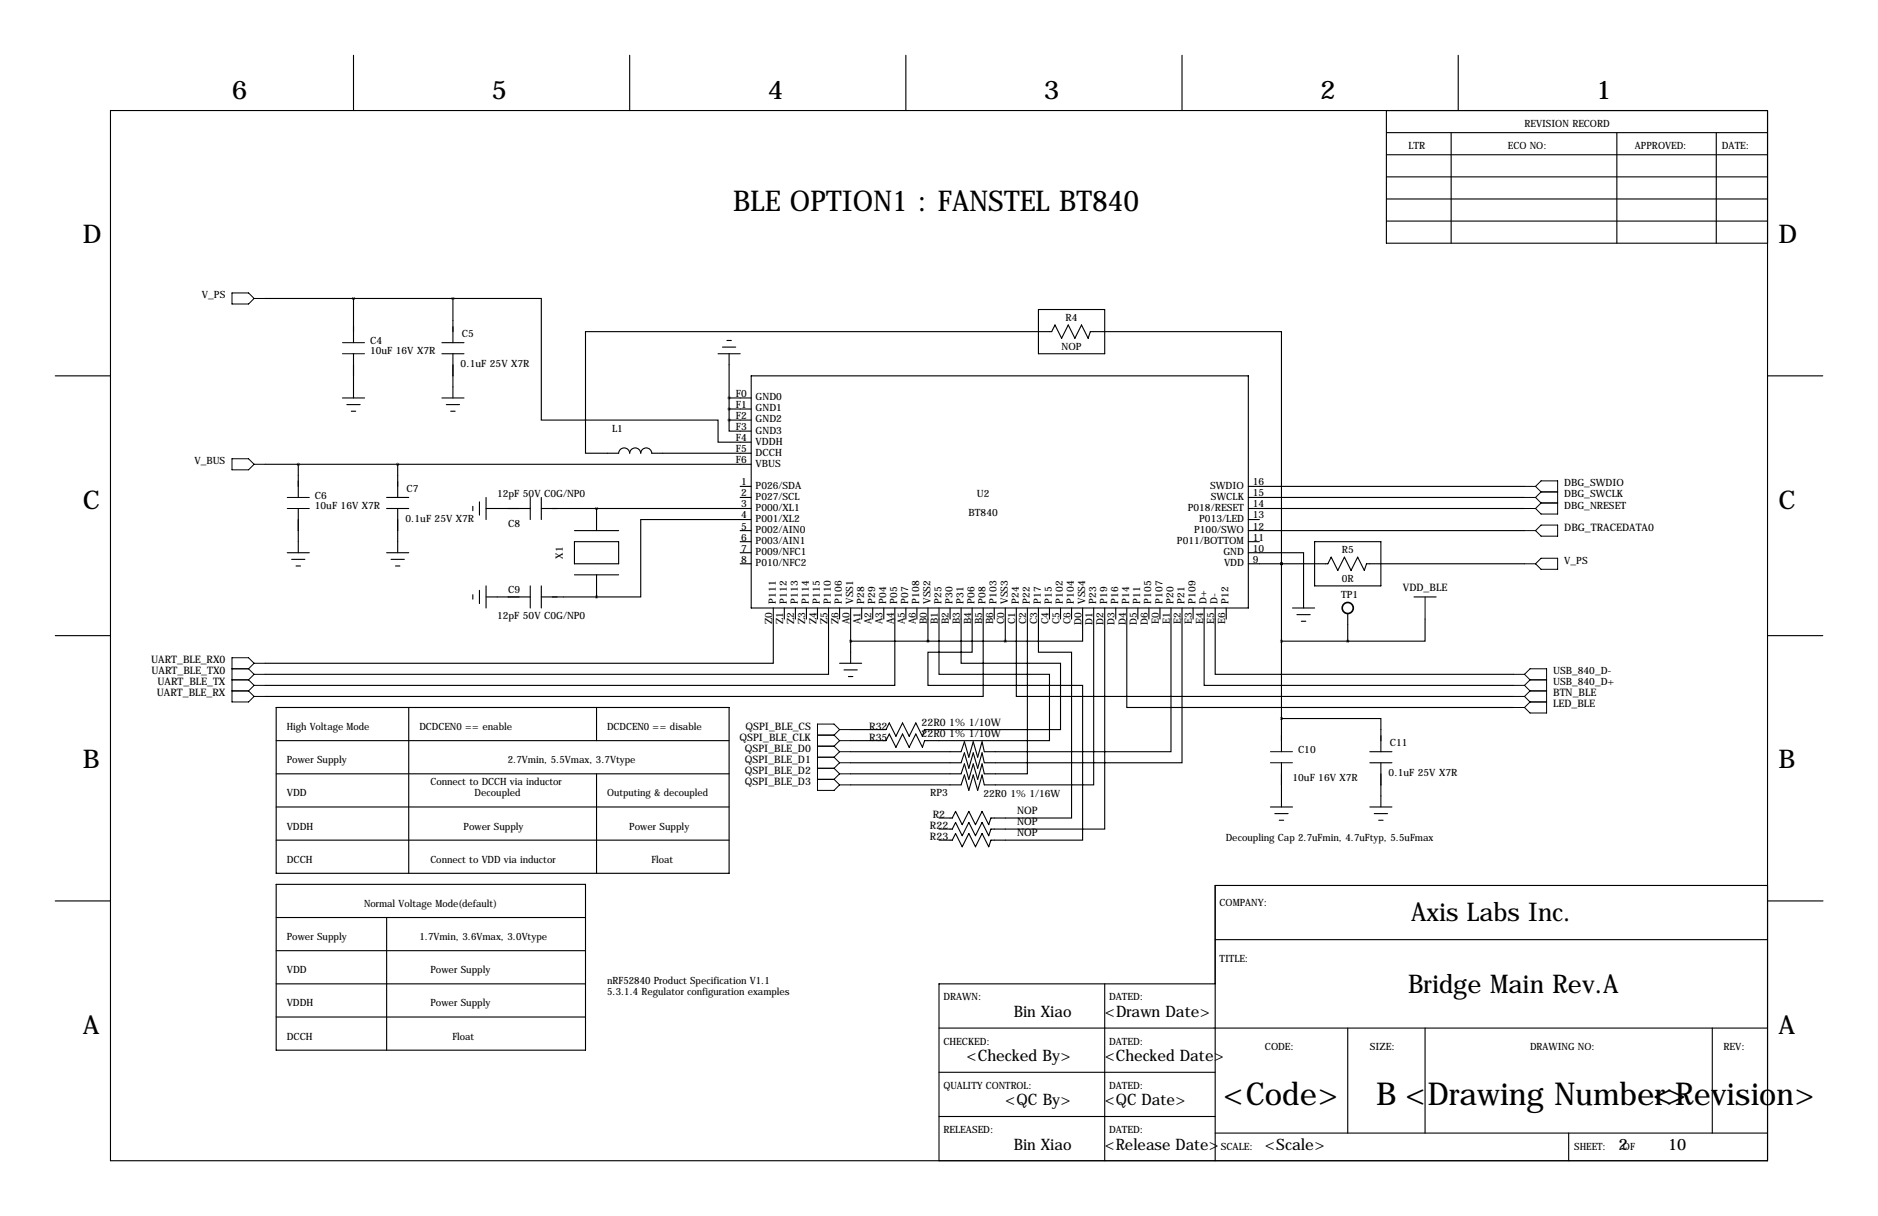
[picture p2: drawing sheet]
<svg xmlns="http://www.w3.org/2000/svg" width="432mm" height="279mm" viewBox="0 0 432 279" stroke-linecap="round" stroke-linejoin="round" font-family="sans-serif">
<g fill="none" stroke="#000" stroke-width=".25">
<path d="M81.3 12.7v12.7M144.8 12.7v12.7M208.3 12.7v12.7M271.8 12.7v12.7M335.3 12.7v12.7M25.4 25.4h381v241.3h-381zM318.8 30.5h87.6M318.8 35.6h87.6M318.8 25.4v30.5h87.6M333.7 30.5v25.4M371.8 30.5v25.4M394.6 30.5v25.4"/>
<path d="M318.8 45.7h87.6M318.8 50.8h87.6M318.8 40.6h87.6M61 68.6h43.1M81.3 68.6v10.1M101.6 78.7h5.1M104.1 68.6h20.4v27.9h40.6v5.1h7.6M104.1 68.6v10.1M166.1 79.8h3.1M167.1 78.2h1M238.8 71.1h15.2v10.2h-15.2zM12.7 86.4h12.7"/>
<path d="M78.7 91.4h5.1M79.8 93h3M80.8 94.5h1M81.3 81.3v10.1M101.6 81.3h5.1M101.6 91.4h5.1M102.6 93h3.1M103.6 94.5h1M104.1 81.3v10.1M165.1 81.3h5.1M167.6 96.5v2.6h5.1M167.6 81.3v15.2"/>
<path d="M167.6 91.4h5.1M167.6 94h5.1M167.6 96.5h5.1M172.7 86.4h114.3v53.3h-114.3zM406.4 86.4h12.7M61 106.7h111.7M68.6 106.7v7.6M68.6 116.8v10.2M88.9 114.3h5.1M88.9 116.8h5.1M91.4 106.7v7.6M91.4 116.8v10.2"/>
<path d="M108.7 116.3v1M110.2 115.3v3.1M111.8 116.8h10.1M111.8 114.3v5.1M121.9 114.3v5.1M124.5 116.8h48.2M124.5 114.3v5.1M137.2 116.8v5.1M142.2 104.1h-7.6v-27.9h107.2l.8-1.5 1.5 3 1.5-3 1.5 3 1.6-3 1.5 3 .5-1.5h43.9v53.3M142.2 104.1a1.27 1.27 0 0 1 1.3-1.2 1.27 1.27 0 0 1 1.3 1.2M144.8 104.1a1.27 1.27 0 0 1 1.3-1.2 1.27 1.27 0 0 1 1.2 1.2M147.3 104.1a1.27 1.27 0 0 1 1.3-1.2 1.27 1.27 0 0 1 1.3 1.2h22.8"/>
<path d="M170.2 111.8h2.5M170.2 114.3h2.5M172.7 119.4h-25.4v17.8h-10.1M287 111.8h63.5M287 114.3h63.5M287 116.8h63.5M287 119.4h2.6M66 127h5.1M67.1 128.5h3M68.1 130h1M88.9 127h5.1M89.9 128.5h3.1"/>
<path d="M90.9 130h1M108.7 136.7v1M110.2 135.6v3.1M111.8 137.2h10.1M111.8 134.6v5.1M121.9 134.6v5.1M124.5 134.6v5.1M124.5 137.2h12.7M132.1 124.5h10.1v5h-10.1zM132.1 121.9h10.1M132.1 132.1h10.1M137.2 132.1v5.1"/>
<path d="M170.2 124.5h2.5M170.2 121.9h2.5M170.2 127h2.5M170.2 129.5h2.5M177.8 139.7v12.7h-116.8M180.3 139.7v2.5M182.9 139.7v2.5M185.4 139.7v2.5M188 139.7v2.5M190.5 139.7v15.2h-129.5M193 139.7v2.5M195.6 139.7v12.7"/>
<path d="M198.1 139.7v2.5M200.7 139.7v2.5M203.2 139.7v2.5M205.7 139.7v17.8h-144.7M208.3 139.7v2.5M210.8 139.7v2.5M213.4 139.7v7.6M215.9 139.7v15.2h25.4v15.3h-28.7l-.5 1.5-1.5-3-1.6 3-1.5-3-1.5 3-1.5-3-.8 1.5h-8.1M218.4 139.7v2.5M221 139.7v12.7h22.8v15.2h-31.2l-.5 1.6-1.5-3.1-1.6 3.1-1.5-3.1-1.5 3.1-1.5-3.1-.8 1.5h-8.1M223.5 139.7v10.2h-10.1v7.6h35.5v35.5h-21.1l-.5 1.6-1.5-3.1-1.5 3.1-1.5-3.1-1.6 3.1-1.5-3.1-.8 1.5h-3M226.1 139.7v20.3h-165.1"/>
<path d="M228.6 139.7v2.5M231.1 139.7v7.6M233.7 139.7v20.3h114.3M236.2 139.7v38.1h-9.9l-.5-2.3-1 3.6-1-3.6-1 3.6-1.1-3.6-.7 2.3h-25.4M238.8 139.7v10.2h7.6v38.1h-18.6l-.5 1.5-1.5-3.1-1.5 3.1-1.5-3.1-1.6 3.1-1.5-3.1-.8 1.6h-3M241.3 139.7v2.5M243.8 139.7v2.5M246.4 139.7v2.5M248.9 139.7v7.6h-17.8M251.5 139.7v40.6h-25.2l-.5-2.2-1 3.5-1-3.5-1 3.5-1.1-3.5-.7 2.2h-25.4M254 139.7v50.8h-26.2l-.5 1.5-1.5-3-1.5 3-1.5-3-1.6 3-1.5-3-.8 1.5h-3M256.5 139.7v2.5"/>
<path d="M259.1 139.7v22.9h88.9M261.6 139.7v2.5M264.2 139.7v2.5M266.7 139.7v2.5M269.2 139.7v33h-42.9l-.5-2.3-1 3.6-1-3.6-1 3.6-1.1-3.6-.7 2.3h-25.4M271.8 139.7v35.6h-45.5l-.5-2.3-1 3.5-1-3.5-1 3.5-1.1-3.5-.7 2.3h-25.4M274.3 139.7v2.5M276.9 139.7v17.8h71.1M279.4 139.7v15.2h68.6M281.9 139.7v2.5M287 127h12.7v12.7M287 124.5h2.6"/>
<path d="M287 121.9h63.5M287 129.5h18.3l.8-1.5 1.5 3.1 1.5-3.1 1.5 3.1 1.6-3.1 1.5 3.1 .5-1.6h36.3M294.6 129.5h.1M294.6 129.5v43.2M297.2 139.7h5.1M302.3 124.5h15.2v10.1h-15.2zM325.1 137.2h5.1M12.7 146h12.7M193 152.4h5.1M194.1 153.9h3M195.1 155.4h1M195.6 147.3h35.5"/>
<path d="M294.6 147.3h15.3M298.2 141.2h3M299.2 142.7h1M309.9 141v6.3M327.7 142.2v5.1h-17.8M406.4 146h12.7M63.5 162.6h104.1v38.1h-104.1zM63.5 170.2h104.1M63.5 177.8h104.1M94 162.6v38.1M137.2 162.6v7.6M137.2 177.8v22.9"/>
<path d="M294.6 165.1h22.9v7.6M294.6 175.3v10.1M315 172.7h5M315 175.3h5M317.5 175.3v10.1M63.5 185.4h104.1M63.5 193h104.1M292.1 185.4h5.1M293.1 186.9h3.1M294.1 188.5h1M315 185.4h5M316 186.9h3"/>
<path d="M317 188.5h1M12.7 207h12.7M63.5 203.2h71.1v38.1h-71.1zM63.5 210.8h71.1M63.5 218.4h71.1M88.9 210.8v30.5M279.4 215.9h127M406.4 203.5h-127v63.2M406.5 207h12.7M63.5 226.1h71.1M63.5 233.7h71.1M215.9 236.2h190.5"/>
<path d="M254 226.1v40.6M279.4 226.1h-63.5v40.6M309.9 236.2v24.1M327.7 236.2v24.1M393.7 236.2v24.1M215.9 246.4h63.5M215.9 256.5h63.5M279.4 260.3h127M360.7 260.3v6.4"/>
</g>
<g fill="none" stroke="#000" stroke-width=".23">
<path d="M53.3 67.3h3.8l1.3 1.3-1.3 1.2h-3.8zM58.4 68.6h2.6M78.7 78.7h5.1M78.7 81.3h5.1M53.3 105.4h3.8l1.3 1.3-1.3 1.2h-3.8zM58.4 106.7h2.6M66 114.3h5.1M66 116.8h5.1M350.5 114.3h2.6M350.5 116.8h2.6M350.5 111.8h2.6M353.1 114.3l1.2 1.3"/>
<path d="M353.1 111.8l1.2-1.3h3.8v7.6h-3.8l-1.2-1.3M353.1 111.8l1.2 1.2M354.3 115.6h3.8M354.3 113h3.8M354.3 113l-1.2 1.3M354.3 115.6l-1.2 1.2M327.7 137.2v5M350.5 129.5h2.6M350.5 121.9h2.6M353.1 121.9l1.2-1.2h3.8v2.5h-3.8zM353.1 129.5l1.2-1.2h3.8v2.5h-3.8zM53.3 156.2h3.8"/>
<path d="M53.3 153.7h3.8M53.3 158.8h3.8M57.1 156.2l1.3 1.3M57.1 158.8l1.3 1.2M57.1 153.7l1.3 1.2M58.4 152.4l-1.3-1.3h-3.8v10.2h3.8l1.3-1.3M58.4 154.9h2.6M58.4 157.5h2.6M58.4 157.5l-1.3 1.3M58.4 154.9l-1.3 1.3M58.4 152.4h2.6M58.4 152.4l-1.3 1.3"/>
<path d="M348 154.9h2.5M348 157.5h2.5M350.5 154.9l1.3 1.3M350.5 154.9l1.3-1.2h3.8v10.1h-3.8l-1.3-1.2M350.5 157.5l1.3 1.3M351.8 156.2h3.8M351.8 158.8h3.8M351.8 156.2l-1.3 1.3M351.8 158.8l-1.3 1.2M58.4 160h2.6M188 168.9h3.8M188 171.4h3.8"/>
<path d="M188 174h3.8M188 176.5h3.8M188 179.1h3.8M191.8 168.9l1.2 1.3M191.8 171.4l1.2 1.3M191.8 174l1.2 1.3M191.8 176.5l1.2 1.3M191.8 179.1l1.2 1.2M193 172.7h2.6M193 175.3h2.6M193 167.6h2.6M193 167.6l-1.2 1.3"/>
<path d="M193 167.6l-1.2-1.2h-3.8v15.2h3.8l1.2-1.3M193 170.2h2.6M193 170.2l-1.2 1.2M193 172.7l-1.2 1.3M193 175.3l-1.2 1.2M193 177.8h2.6M193 177.8l-1.2 1.3M292.1 172.7h5.1M292.1 175.3h5.1M348 160h2.5M348 162.6h2.5M350.5 160l1.3 1.3"/>
<path d="M351.8 161.3h3.8M351.8 161.3l-1.3 1.3M193 180.3h2.6"/>
</g>
<circle cx="309.9" cy="139.7" r="1.27" fill="none" stroke="#000" stroke-width=".38"/>
<path d="M137.1 137.2a.05 .05 0 0 0 .1 0 .05 .05 0 0 0-.1 0zM137.1 116.8a.05 .05 0 0 0 .1 0 .05 .05 0 0 0-.1 0zM167.6 94a.05 .05 0 0 0 .1 0 .05 .05 0 0 0-.1 0zM167.6 96.5a.05 .05 0 0 0 .1 0 .05 .05 0 0 0-.1 0zM167.6 91.4a.05 .05 0 0 0 .1 0 .05 .05 0 0 0-.1 0zM213.3 147.3a.05 .05 0 0 0 .1 0 .05 .05 0 0 0-.1 0zM231.1 147.3a.05 .05 0 0 0 .1 0 .05 .05 0 0 0-.1 0zM104.1 68.6a.05 .05 0 0 0 .1 0 .05 .05 0 0 0-.1 0zM91.4 106.7a.05 .05 0 0 0 .1 0 .05 .05 0 0 0-.1 0zM294.6 129.5a.05 .05 0 0 0 .1 0 .05 .05 0 0 0-.1 0zM294.6 165.1a.05 .05 0 0 0 .1 0 .05 .05 0 0 0-.1 0zM294.6 129.5a.05 .05 0 0 0 .1 0 .05 .05 0 0 0-.1 0zM294.6 147.3a.05 .05 0 0 0 .1 0 .05 .05 0 0 0-.1 0z" fill="#000" stroke="#000" stroke-width=".63"/>
<g font-size="7.3">
<text x="281.2" y="254">&lt;Code&gt;</text>
<text x="316.4" y="254">B &lt;Drawing Number&gt;</text>
<text x="380" y="254">&lt;Revision&gt;</text>
</g>
<text font-size="6.6" x="168.6" y="48.6">BLE OPTION1 : FANSTEL BT840</text>
<g font-size="5.9">
<text x="53.3" y="22.9">6</text>
<text x="113" y="22.9">5</text>
<text x="176.5" y="22.9">4</text>
<text x="240" y="22.9">3</text>
<text x="303.5" y="22.9">2</text>
<text x="367" y="22.9">1</text>
<text x="19" y="55.9">D</text>
<text x="408.9" y="55.9">D</text>
<text x="19" y="116.8">C</text>
<text x="408.9" y="116.8">C</text>
<text x="19" y="176.5">B</text>
<text x="408.9" y="176.5">B</text>
<text x="324.5" y="211.6">Axis Labs Inc.</text>
<text x="323.7" y="228.1">Bridge Main Rev.A</text>
<text x="19" y="237.5">A</text>
<text x="408.9" y="237.5">A</text>
</g>
<g font-size="3.6">
<text x="233.1" y="233.7">Bin Xiao</text>
<text x="254" y="233.7">&lt;Drawn Date&gt;</text>
<text x="222.2" y="243.8">&lt;Checked By&gt;</text>
<text x="254" y="243.8">&lt;Checked Date&gt;</text>
<text x="231.1" y="254">&lt;QC By&gt;</text>
<text x="254" y="254">&lt;QC Date&gt;</text>
<text x="233.1" y="264.2">Bin Xiao</text>
<text x="254" y="264.2">&lt;Release Date&gt;</text>
<text x="290.8" y="264.2">&lt;Scale&gt;</text>
<text x="372.1" y="264.2">2</text>
<text x="383.5" y="264.2">10</text>
</g>
<g font-size="2.4">
<text x="359.7" y="121.9">DBG_TRACEDATA0</text>
<text x="322.6" y="135.9">VDD_BLE</text>
<text x="34.7" y="152.4">UART_BLE_RX0</text>
<text x="34.8" y="154.9">UART_BLE_TX0</text>
<text x="36.1" y="160">UART_BLE_RX</text>
<text x="36.2" y="157.5">UART_BLE_TX</text>
<text x="357.1" y="160">BTN_BLE</text>
<text x="171.4" y="167.6">QSPI_BLE_CS</text>
<text x="199.8" y="167.6">R32</text>
<text x="211.9" y="166.8">22R0 1% 1/10W</text>
<text x="357.1" y="162.6">LED_BLE</text>
<text x="170" y="170.2">QSPI_BLE_CLK</text>
<text x="171.2" y="172.7">QSPI_BLE_D0</text>
<text x="199.8" y="170.2">R35</text>
<text x="211.9" y="169.3">22R0 1% 1/10W</text>
<text x="171.2" y="175.3">QSPI_BLE_D1</text>
<text x="171.2" y="177.8">QSPI_BLE_D2</text>
<text x="171.2" y="180.3">QSPI_BLE_D3</text>
<text x="213.8" y="190.5">R22</text>
<text x="214.5" y="188">R2</text>
<text x="233.9" y="187.1">NOP</text>
<text x="233.9" y="189.6">NOP</text>
<text x="213.8" y="193">R23</text>
<text x="233.9" y="192.2">NOP</text>
</g>
<g font-size="2.3">
<text x="350.5" y="29.2">REVISION RECORD</text>
<text x="323.8" y="34.3">LTR</text>
<text x="346.7" y="34.3">ECO NO:</text>
<text x="375.9" y="34.3">APPROVED:</text>
<text x="395.9" y="34.3">DATE:</text>
<text x="46.4" y="68.6">V_PS</text>
<text x="106.2" y="77.5">C5</text>
<text x="245" y="73.7">R4</text>
<text x="85.1" y="79">C4</text>
<text x="85.1" y="81.4">10uF 16V X7R</text>
<text x="244.1" y="80.4">NOP</text>
<text x="105.9" y="84.4">0.1uF 25V X7R</text>
<text x="169.2" y="91.2">F0</text>
<text x="169.2" y="93.7">F1</text>
<text x="173.7" y="92">GND0</text>
<text x="173.7" y="94.5">GND1</text>
<text x="140.7" y="99.3">L1</text>
<text x="169.2" y="96.3">F2</text>
<text x="169.2" y="98.8">F3</text>
<text x="169.2" y="101.3">F4</text>
<text x="173.7" y="97.1">GND2</text>
<text x="173.7" y="99.6">GND3</text>
<text x="44.7" y="106.7">V_BUS</text>
<text x="169.2" y="103.9">F5</text>
<text x="169.2" y="106.4">F6</text>
<text x="173.7" y="102.2">VDDH</text>
<text x="173.7" y="104.7">DCCH</text>
<text x="173.7" y="107.2">VBUS</text>
<text x="93.5" y="113">C7</text>
<text x="170.4" y="111.5">1</text>
<text x="173.7" y="112.3">P026/SDA</text>
<text x="278.2" y="112.3">SWDIO</text>
<text x="288" y="111.5">16</text>
<text x="359.7" y="111.8">DBG_SWDIO</text>
<text x="72.4" y="114.6">C6</text>
<text x="72.4" y="116.9">10uF 16V X7R</text>
<text x="93.2" y="120">0.1uF 25V X7R</text>
<text x="114.3" y="114.3">12pF 50V C0G/NP0</text>
<text x="170.4" y="114">2</text>
<text x="170.4" y="116.6">3</text>
<text x="170.4" y="119.1">4</text>
<text x="173.7" y="114.9">P027/SCL</text>
<text x="173.7" y="117.4">P000/XL1</text>
<text x="173.7" y="119.9">P001/XL2</text>
<text x="222.7" y="118.5">BT840</text>
<text x="224.6" y="114.3">U2</text>
<text x="273.1" y="117.4">P018/RESET</text>
<text x="275.7" y="119.9">P013/LED</text>
<text x="278.4" y="114.9">SWCLK</text>
<text x="288" y="119.1">13</text>
<text x="288" y="116.6">14</text>
<text x="288" y="114">15</text>
<text x="359.7" y="114.3">DBG_SWCLK</text>
<text x="359.7" y="116.8">DBG_NRESET</text>
<text x="116.8" y="121">C8</text>
<text x="170.4" y="121.7">5</text>
<text x="170.4" y="124.2">6</text>
<text x="173.7" y="122.5">P002/AIN0</text>
<text x="173.7" y="125">P003/AIN1</text>
<text x="270.6" y="125">P011/BOTTOM</text>
<text x="274.6" y="122.5">P100/SWO</text>
<text x="288" y="124.2">11</text>
<text x="288" y="121.7">12</text>
<text x="129.4" y="128.4" transform="rotate(-90 129.4 128.4)">X1</text>
<text x="170.4" y="126.7">7</text>
<text x="170.4" y="129.3">8</text>
<text x="173.7" y="127.6">P009/NFC1</text>
<text x="173.7" y="130.1">P010/NFC2</text>
<text x="281.3" y="127.6">GND</text>
<text x="281.4" y="130.1">VDD</text>
<text x="288" y="129.3">9</text>
<text x="288" y="126.7">10</text>
<text x="308.5" y="127">R5</text>
<text x="359.7" y="129.5">V_PS</text>
<text x="116.8" y="136.2">C9</text>
<text x="308.3" y="137.5">TP1</text>
<text x="308.5" y="133.7">0R</text>
<text x="114.3" y="142.2">12pF 50V C0G/NP0</text>
<text x="177.5" y="143.5" transform="rotate(-90 177.5 143.5)">Z0</text>
<text x="178.4" y="138.7" transform="rotate(-90 178.4 138.7)">P111</text>
<text x="180.1" y="143.5" transform="rotate(-90 180.1 143.5)">Z1</text>
<text x="180.9" y="138.7" transform="rotate(-90 180.9 138.7)">P112</text>
<text x="182.6" y="143.5" transform="rotate(-90 182.6 143.5)">Z2</text>
<text x="183.4" y="138.7" transform="rotate(-90 183.4 138.7)">P113</text>
<text x="185.2" y="143.5" transform="rotate(-90 185.2 143.5)">Z3</text>
<text x="186" y="138.7" transform="rotate(-90 186 138.7)">P114</text>
<text x="187.7" y="143.5" transform="rotate(-90 187.7 143.5)">Z4</text>
<text x="188.5" y="138.7" transform="rotate(-90 188.5 138.7)">P115</text>
<text x="190.2" y="143.5" transform="rotate(-90 190.2 143.5)">Z5</text>
<text x="191.1" y="138.7" transform="rotate(-90 191.1 138.7)">P110</text>
<text x="192.8" y="143.5" transform="rotate(-90 192.8 143.5)">Z6</text>
<text x="193.6" y="138.7" transform="rotate(-90 193.6 138.7)">P106</text>
<text x="195.3" y="143.5" transform="rotate(-90 195.3 143.5)">A0</text>
<text x="196.1" y="138.7" transform="rotate(-90 196.1 138.7)">VSS1</text>
<text x="197.9" y="143.5" transform="rotate(-90 197.9 143.5)">A1</text>
<text x="198.7" y="138.7" transform="rotate(-90 198.7 138.7)">P28</text>
<text x="200.4" y="143.5" transform="rotate(-90 200.4 143.5)">A2</text>
<text x="201.2" y="138.7" transform="rotate(-90 201.2 138.7)">P29</text>
<text x="202.9" y="143.5" transform="rotate(-90 202.9 143.5)">A3</text>
<text x="203.8" y="138.7" transform="rotate(-90 203.8 138.7)">P04</text>
<text x="205.5" y="143.5" transform="rotate(-90 205.5 143.5)">A4</text>
<text x="206.3" y="138.7" transform="rotate(-90 206.3 138.7)">P05</text>
<text x="208" y="143.5" transform="rotate(-90 208 143.5)">A5</text>
<text x="208.8" y="138.7" transform="rotate(-90 208.8 138.7)">P07</text>
<text x="210.6" y="143.5" transform="rotate(-90 210.6 143.5)">A6</text>
<text x="211.4" y="138.7" transform="rotate(-90 211.4 138.7)">P108</text>
<text x="213.1" y="143.5" transform="rotate(-90 213.1 143.5)">B0</text>
<text x="213.9" y="138.7" transform="rotate(-90 213.9 138.7)">VSS2</text>
<text x="215.6" y="143.5" transform="rotate(-90 215.6 143.5)">B1</text>
<text x="216.5" y="138.7" transform="rotate(-90 216.5 138.7)">P25</text>
<text x="218.2" y="143.5" transform="rotate(-90 218.2 143.5)">B2</text>
<text x="219" y="138.7" transform="rotate(-90 219 138.7)">P30</text>
<text x="220.7" y="143.5" transform="rotate(-90 220.7 143.5)">B3</text>
<text x="221.5" y="138.7" transform="rotate(-90 221.5 138.7)">P31</text>
<text x="223.3" y="143.5" transform="rotate(-90 223.3 143.5)">B4</text>
<text x="224.1" y="138.7" transform="rotate(-90 224.1 138.7)">P06</text>
<text x="225.8" y="143.5" transform="rotate(-90 225.8 143.5)">B5</text>
<text x="226.6" y="138.7" transform="rotate(-90 226.6 138.7)">P08</text>
<text x="228.3" y="143.5" transform="rotate(-90 228.3 143.5)">B6</text>
<text x="229.2" y="138.7" transform="rotate(-90 229.2 138.7)">P103</text>
<text x="230.9" y="143.5" transform="rotate(-90 230.9 143.5)">C0</text>
<text x="231.7" y="138.7" transform="rotate(-90 231.7 138.7)">VSS3</text>
<text x="233.4" y="143.5" transform="rotate(-90 233.4 143.5)">C1</text>
<text x="234.2" y="138.7" transform="rotate(-90 234.2 138.7)">P24</text>
<text x="236" y="143.5" transform="rotate(-90 236 143.5)">C2</text>
<text x="236.8" y="138.7" transform="rotate(-90 236.8 138.7)">P22</text>
<text x="238.5" y="143.5" transform="rotate(-90 238.5 143.5)">C3</text>
<text x="239.3" y="138.7" transform="rotate(-90 239.3 138.7)">P17</text>
<text x="241" y="143.5" transform="rotate(-90 241 143.5)">C4</text>
<text x="241.9" y="138.7" transform="rotate(-90 241.9 138.7)">P15</text>
<text x="243.6" y="143.5" transform="rotate(-90 243.6 143.5)">C5</text>
<text x="244.4" y="138.7" transform="rotate(-90 244.4 138.7)">P102</text>
<text x="246.1" y="143.5" transform="rotate(-90 246.1 143.5)">C6</text>
<text x="246.9" y="138.7" transform="rotate(-90 246.9 138.7)">P104</text>
<text x="248.7" y="143.6" transform="rotate(-90 248.7 143.6)">D0</text>
<text x="249.5" y="138.7" transform="rotate(-90 249.5 138.7)">VSS4</text>
<text x="251.2" y="143.6" transform="rotate(-90 251.2 143.6)">D1</text>
<text x="252" y="138.7" transform="rotate(-90 252 138.7)">P23</text>
<text x="253.7" y="143.6" transform="rotate(-90 253.7 143.6)">D2</text>
<text x="254.6" y="138.7" transform="rotate(-90 254.6 138.7)">P19</text>
<text x="256.3" y="143.6" transform="rotate(-90 256.3 143.6)">D3</text>
<text x="257.1" y="138.7" transform="rotate(-90 257.1 138.7)">P16</text>
<text x="258.8" y="143.6" transform="rotate(-90 258.8 143.6)">D4</text>
<text x="259.6" y="138.7" transform="rotate(-90 259.6 138.7)">P14</text>
<text x="261.4" y="143.6" transform="rotate(-90 261.4 143.6)">D5</text>
<text x="262.2" y="138.7" transform="rotate(-90 262.2 138.7)">P11</text>
<text x="263.9" y="143.6" transform="rotate(-90 263.9 143.6)">D6</text>
<text x="264.7" y="138.7" transform="rotate(-90 264.7 138.7)">P105</text>
<text x="266.4" y="143.3" transform="rotate(-90 266.4 143.3)">E0</text>
<text x="267.3" y="138.7" transform="rotate(-90 267.3 138.7)">P107</text>
<text x="269" y="143.3" transform="rotate(-90 269 143.3)">E1</text>
<text x="269.8" y="138.7" transform="rotate(-90 269.8 138.7)">P20</text>
<text x="271.5" y="143.3" transform="rotate(-90 271.5 143.3)">E2</text>
<text x="272.3" y="138.7" transform="rotate(-90 272.3 138.7)">P21</text>
<text x="274.1" y="143.3" transform="rotate(-90 274.1 143.3)">E3</text>
<text x="274.9" y="138.7" transform="rotate(-90 274.9 138.7)">P109</text>
<text x="276.6" y="143.3" transform="rotate(-90 276.6 143.3)">E4</text>
<text x="277.4" y="138.7" transform="rotate(-90 277.4 138.7)">D+</text>
<text x="279.1" y="143.3" transform="rotate(-90 279.1 143.3)">E5</text>
<text x="280" y="138.7" transform="rotate(-90 280 138.7)">D-</text>
<text x="281.7" y="143.3" transform="rotate(-90 281.7 143.3)">E6</text>
<text x="282.5" y="138.7" transform="rotate(-90 282.5 138.7)">P12</text>
<text x="357.1" y="154.9">USB_840_D-</text>
<text x="357.1" y="157.5">USB_840_D+</text>
<text x="65.9" y="167.7">High Voltage Mode</text>
<text x="96.4" y="167.7">DCDCEN0 == enable</text>
<text x="139.6" y="167.7">DCDCEN0 == disable</text>
<text x="298.4" y="173">C10</text>
<text x="319.5" y="171.4">C11</text>
<text x="65.9" y="175.4">Power Supply</text>
<text x="116.7" y="175.4">2.7Vmin, 5.5Vmax, 3.7Vtype</text>
<text x="297.2" y="179.4">10uF 16V X7R</text>
<text x="319.3" y="178.4">0.1uF 25V X7R</text>
<text x="65.9" y="183">VDD</text>
<text x="99" y="180.4">Connect to DCCH via inductor</text>
<text x="109.1" y="183">Decoupled</text>
<text x="139.6" y="183">Outputing &amp; decoupled</text>
<text x="213.9" y="182.9">RP3</text>
<text x="226.1" y="183.2">22R0 1% 1/16W</text>
<text x="65.9" y="190.6">VDDH</text>
<text x="106.6" y="190.6">Power Supply</text>
<text x="144.7" y="190.6">Power Supply</text>
<text x="281.8" y="193.1">Decoupling Cap 2.7uFmin, 4.7uFtyp, 5.5uFmax</text>
<text x="65.9" y="198.2">DCCH</text>
<text x="99" y="198.2">Connect to VDD via inductor</text>
<text x="149.8" y="198.2">Float</text>
<text x="83.7" y="208.4">Normal Voltage Mode(default)</text>
<text x="280.4" y="208.3">COMPANY:</text>
<text x="65.9" y="216">Power Supply</text>
<text x="96.4" y="216">1.7Vmin, 3.6Vmax, 3.0Vtype</text>
<text x="280.4" y="221">TITLE:</text>
<text x="65.9" y="223.6">VDD</text>
<text x="99" y="223.6">Power Supply</text>
<text x="139.6" y="226.2">nRF52840 Product Specification V1.1</text>
<text x="65.9" y="231.2">VDDH</text>
<text x="99" y="231.2">Power Supply</text>
<text x="139.6" y="228.7">5.3.1.4 Regulator configuration examples</text>
<text x="216.9" y="229.9">DRAWN:</text>
<text x="255" y="229.9">DATED:</text>
<text x="65.9" y="238.9">DCCH</text>
<text x="104" y="238.9">Float</text>
<text x="216.9" y="240">CHECKED:</text>
<text x="255" y="240">DATED:</text>
<text x="290.8" y="241.3">CODE:</text>
<text x="315" y="241.3">SIZE:</text>
<text x="351.8" y="241.3">DRAWING NO:</text>
<text x="396.2" y="241.3">REV:</text>
<text x="216.9" y="250.2">QUALITY CONTROL:</text>
<text x="255" y="250.2">DATED:</text>
<text x="216.9" y="260.3">RELEASED:</text>
<text x="255" y="260.3">DATED:</text>
<text x="280.7" y="264.2">SCALE:</text>
<text x="361.9" y="264.2">SHEET:</text>
<text x="373.2" y="264.2">OF</text>
</g>
</svg>
